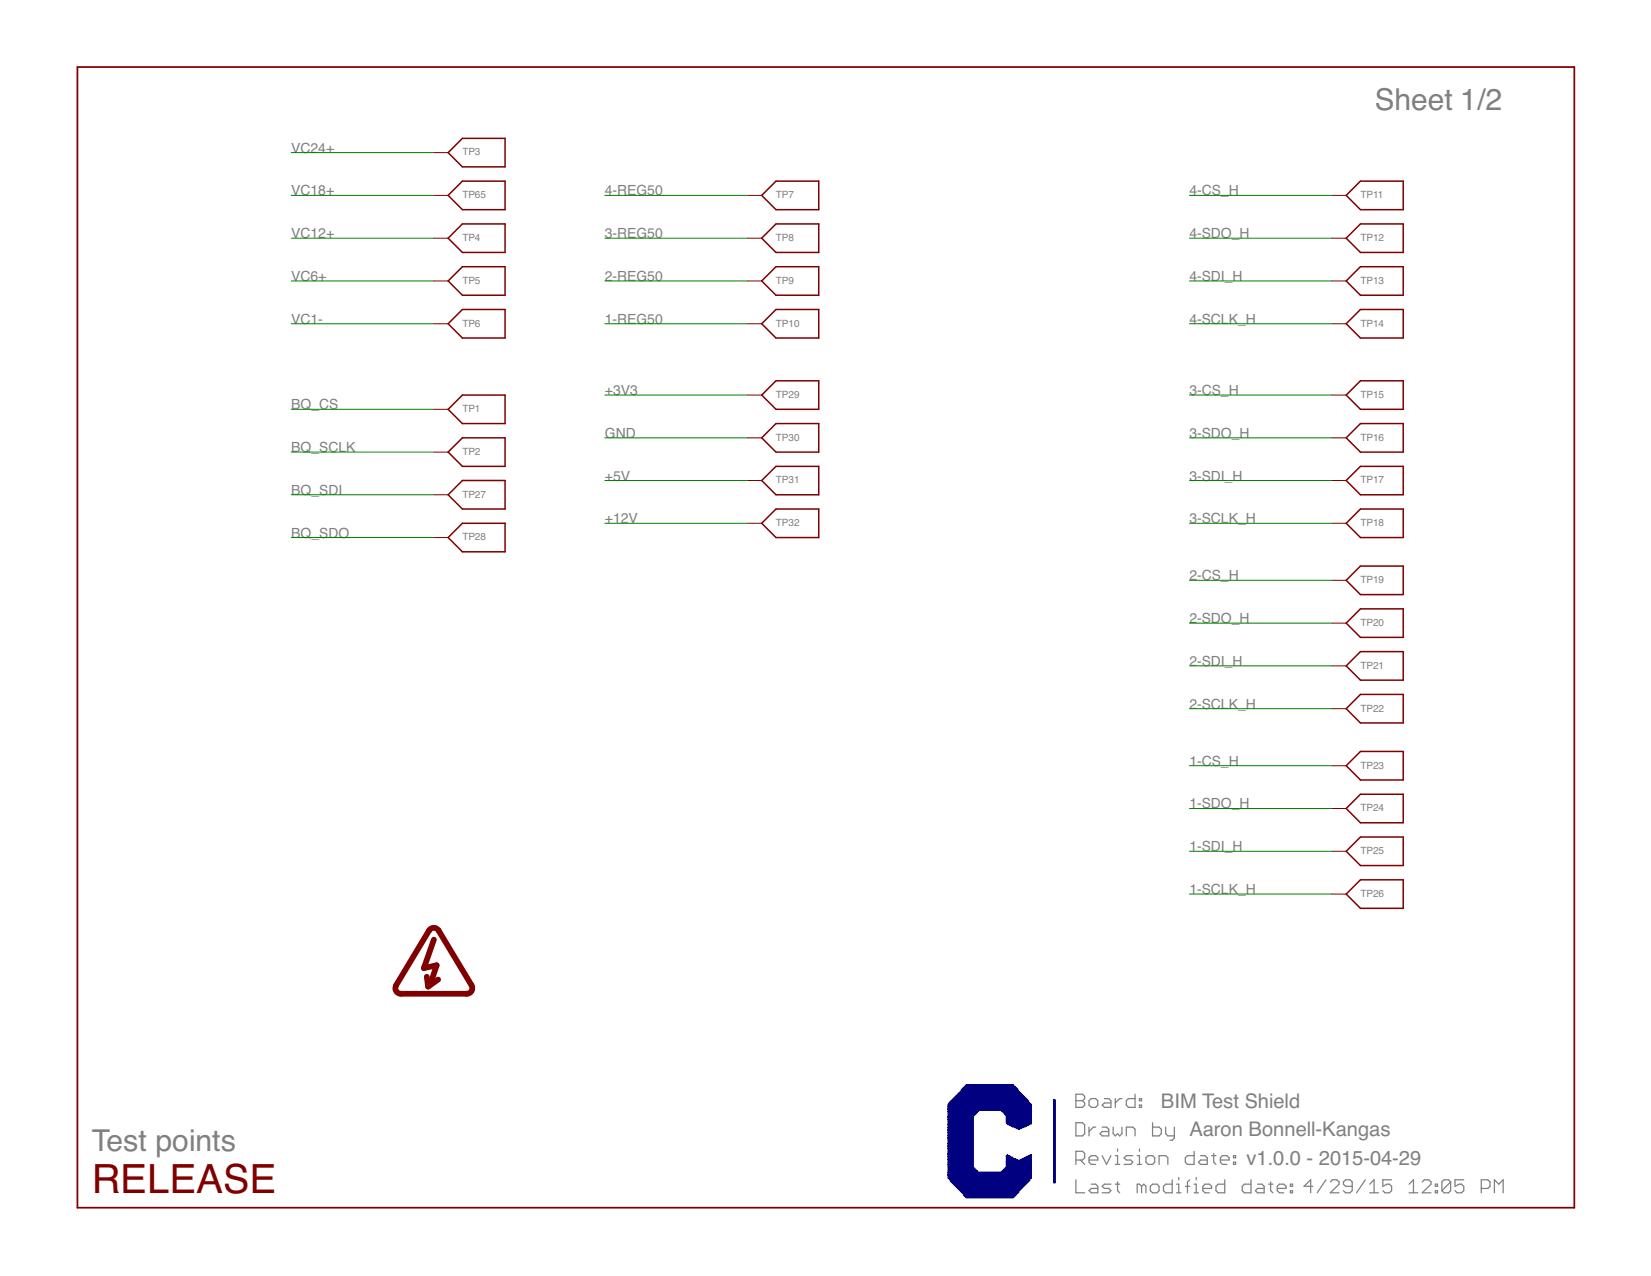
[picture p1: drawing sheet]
<svg xmlns="http://www.w3.org/2000/svg" width="279mm" height="216mm" viewBox="0 0 279 216" stroke-linecap="round" stroke-linejoin="round" font-family="sans-serif">
<g fill="#808080" stroke="#808080" stroke-width=".21">
<path d="M182.1 185.1v2.3z"/>
<path d="M182.1 185.1h1.1z"/>
<path d="M183.2 185.1l.4 .4z"/>
<path d="M183.6 185.5v.4z"/>
<path d="M183.6 185.9l-.4 .3z"/>
<path d="M183.2 186.2l.4 .4z"/>
<path d="M183.6 186.6v.4z"/>
<path d="M183.6 187l-.4 .4z"/>
<path d="M182.1 187.4h1.1z"/>
<path d="M182.1 186.2h1.1z"/>
<path d="M184.7 187.4h.7z"/>
<path d="M185.8 187l-.4 .4z"/>
<path d="M185.8 186.2v.8z"/>
<path d="M185.4 185.9l.4 .3z"/>
<path d="M184.7 185.9h.7z"/>
<path d="M184.3 186.2l.4-.3z"/>
<path d="M184.3 186.2v.8z"/>
<path d="M184.3 187l.4 .4z"/>
<path d="M186.9 185.9h.7z"/>
<path d="M187.6 185.9l.4 .3z"/>
<path d="M188 186.2v1.2z"/>
<path d="M186.9 187.4h1.1z"/>
<path d="M186.5 187l.4 .4z"/>
<path d="M186.5 187l.4-.4z"/>
<path d="M186.9 186.6h1.1z"/>
<path d="M188.7 185.9v1.5z"/>
<path d="M188.7 186.6l.8-.7z"/>
<path d="M189.5 185.9h.4z"/>
<path d="M192.1 185.1v2.3z"/>
<path d="M191 187.4h1.1z"/>
<path d="M190.6 187l.4 .4z"/>
<path d="M190.6 186.2v.8z"/>
<path d="M190.6 186.2l.4-.3z"/>
<path d="M191 185.9h1.1z"/>
<path d="M192.8 185.9h.4z"/>
<path d="M193.2 185.9v.3z"/>
<path d="M192.8 186.2h.4z"/>
<path d="M192.8 185.9v.3z"/>
<path d="M192.8 187h.4z"/>
<path d="M193.2 187v.4z"/>
<path d="M192.8 187.4h.4z"/>
<path d="M192.8 187v.4z"/>
<path d="M182.1 194.8v2.2z"/>
<path d="M182.1 194.8h1.1z"/>
<path d="M183.2 194.8l.4 .4z"/>
<path d="M183.6 195.2v.7z"/>
<path d="M183.6 195.9l-.4 .4z"/>
<path d="M182.1 196.3h1.1z"/>
<path d="M182.8 196.3l.8 .7z"/>
<path d="M184.7 197h.7z"/>
<path d="M184.3 196.6l.4 .4z"/>
<path d="M184.3 195.9v.7z"/>
<path d="M184.3 195.9l.4-.4z"/>
<path d="M184.7 195.5h.7z"/>
<path d="M185.4 195.5l.4 .4z"/>
<path d="M185.8 195.9v.4z"/>
<path d="M184.3 196.3h1.5z"/>
<path d="M186.5 195.5l.8 1.5z"/>
<path d="M188 195.5l-.7 1.5z"/>
<path d="M188.7 195.5h.4z"/>
<path d="M189.1 195.5v1.5z"/>
<path d="M188.7 197h.8z"/>
<path d="M189.1 194.4v.4z"/>
<path d="M190.2 197h1.1z"/>
<path d="M191.7 196.6l-.4 .4z"/>
<path d="M191.3 196.3l.4 .3z"/>
<path d="M190.6 196.3h.7z"/>
<path d="M190.2 195.9l.4 .4z"/>
<path d="M190.2 195.9l.4-.4z"/>
<path d="M190.6 195.5h1.1z"/>
<path d="M192.4 195.5h.4z"/>
<path d="M192.8 195.5v1.5z"/>
<path d="M192.4 197h.8z"/>
<path d="M192.8 194.4v.4z"/>
<path d="M194.3 197h.8z"/>
<path d="M195.4 196.6l-.3 .4z"/>
<path d="M195.4 195.9v.7z"/>
<path d="M195.1 195.5l.3 .4z"/>
<path d="M194.3 195.5h.8z"/>
<path d="M193.9 195.9l.4-.4z"/>
<path d="M193.9 195.9v.7z"/>
<path d="M193.9 196.6l.4 .4z"/>
<path d="M196.2 195.5v1.5z"/>
<path d="M196.2 195.5h1.1z"/>
<path d="M197.3 195.5l.3 .4z"/>
<path d="M197.6 195.9v1.1z"/>
<path d="M202.1 194.8v2.2z"/>
<path d="M201 197h1.1z"/>
<path d="M200.6 196.6l.4 .4z"/>
<path d="M200.6 195.9v.7z"/>
<path d="M200.6 195.9l.4-.4z"/>
<path d="M201 195.5h1.1z"/>
<path d="M203.2 195.5h.7z"/>
<path d="M203.9 195.5l.4 .4z"/>
<path d="M204.3 195.9v1.1z"/>
<path d="M203.2 197h1.1z"/>
<path d="M202.8 196.6l.4 .4z"/>
<path d="M202.8 196.6l.4-.3z"/>
<path d="M203.2 196.3h1.1z"/>
<path d="M205.4 195.2v1.4z"/>
<path d="M205.4 196.6l.4 .4z"/>
<path d="M205 195.5h.8z"/>
<path d="M206.9 197h.7z"/>
<path d="M206.5 196.6l.4 .4z"/>
<path d="M206.5 195.9v.7z"/>
<path d="M206.9 195.5l-.4 .4z"/>
<path d="M206.9 195.5h.7z"/>
<path d="M207.6 195.5l.4 .4z"/>
<path d="M208 195.9v.4z"/>
<path d="M206.5 196.3h1.5z"/>
<path d="M208.7 195.5h.4z"/>
<path d="M209.1 195.5v.4z"/>
<path d="M208.7 195.9h.4z"/>
<path d="M208.7 195.5v.4z"/>
<path d="M208.7 196.6h.4z"/>
<path d="M209.1 196.6v.4z"/>
<path d="M208.7 197h.4z"/>
<path d="M208.7 196.6v.4z"/>
<path d="M182.1 199.6v2.2z"/>
<path d="M182.1 201.8h1.5z"/>
<path d="M184.7 200.4h.7z"/>
<path d="M185.4 200.4l.4 .3z"/>
<path d="M185.8 200.7v1.1z"/>
<path d="M184.7 201.8h1.1z"/>
<path d="M184.3 201.5l.4 .3z"/>
<path d="M184.3 201.5l.4-.4z"/>
<path d="M184.7 201.1h1.1z"/>
<path d="M186.5 201.8h1.1z"/>
<path d="M187.6 201.8l.4-.3z"/>
<path d="M187.6 201.1l.4 .4z"/>
<path d="M186.9 201.1h.7z"/>
<path d="M186.5 200.7l.4 .4z"/>
<path d="M186.5 200.7l.4-.3z"/>
<path d="M186.9 200.4h1.1z"/>
<path d="M189.1 200v1.5z"/>
<path d="M189.1 201.5l.4 .3z"/>
<path d="M188.7 200.4h.8z"/>
<path d="M192.4 200.4v1.4z"/>
<path d="M192.4 200.4h.4z"/>
<path d="M192.8 200.4l.4 .3z"/>
<path d="M193.2 200.7v1.1z"/>
<path d="M193.2 200.7l.4-.3z"/>
<path d="M193.6 200.4l.3 .3z"/>
<path d="M193.9 200.7v1.1z"/>
<path d="M195.1 201.8h.7z"/>
<path d="M195.8 201.8l.4-.3z"/>
<path d="M196.2 200.7v.8z"/>
<path d="M195.8 200.4l.4 .3z"/>
<path d="M195.1 200.4h.7z"/>
<path d="M194.7 200.7l.4-.3z"/>
<path d="M194.7 200.7v.8z"/>
<path d="M194.7 201.5l.4 .3z"/>
<path d="M198.4 199.6v2.2z"/>
<path d="M197.3 201.8h1.1z"/>
<path d="M196.9 201.5l.4 .3z"/>
<path d="M196.9 200.7v.8z"/>
<path d="M196.9 200.7l.4-.3z"/>
<path d="M197.3 200.4h1.1z"/>
<path d="M199.1 200.4h.4z"/>
<path d="M199.5 200.4v1.4z"/>
<path d="M199.1 201.8h.8z"/>
<path d="M199.5 199.2v.4z"/>
<path d="M201 200v1.8z"/>
<path d="M201 200l.3-.4z"/>
<path d="M200.6 200.7h.7z"/>
<path d="M202.1 200.4h.3z"/>
<path d="M202.4 200.4v1.4z"/>
<path d="M202.1 201.8h.7z"/>
<path d="M202.4 199.2v.4z"/>
<path d="M203.9 201.8h.8z"/>
<path d="M203.6 201.5l.3 .3z"/>
<path d="M203.6 200.7v.8z"/>
<path d="M203.6 200.7l.3-.3z"/>
<path d="M203.9 200.4h.8z"/>
<path d="M204.7 200.4l.3 .3z"/>
<path d="M205 200.7v.4z"/>
<path d="M203.6 201.1h1.4z"/>
<path d="M207.3 199.6v2.2z"/>
<path d="M206.1 201.8h1.2z"/>
<path d="M205.8 201.5l.3 .3z"/>
<path d="M205.8 200.7v.8z"/>
<path d="M205.8 200.7l.3-.3z"/>
<path d="M206.1 200.4h1.2z"/>
<path d="M211.7 199.6v2.2z"/>
<path d="M210.6 201.8h1.1z"/>
<path d="M210.2 201.5l.4 .3z"/>
<path d="M210.2 200.7v.8z"/>
<path d="M210.2 200.7l.4-.3z"/>
<path d="M210.6 200.4h1.1z"/>
<path d="M212.8 200.4h.8z"/>
<path d="M213.6 200.4l.3 .3z"/>
<path d="M213.9 200.7v1.1z"/>
<path d="M212.8 201.8h1.1z"/>
<path d="M212.4 201.5l.4 .3z"/>
<path d="M212.8 201.1l-.4 .4z"/>
<path d="M212.8 201.1h1.1z"/>
<path d="M215 200v1.5z"/>
<path d="M215 201.5l.4 .3z"/>
<path d="M214.7 200.4h.7z"/>
<path d="M216.5 201.8h.8z"/>
<path d="M216.2 201.5l.3 .3z"/>
<path d="M216.2 200.7v.8z"/>
<path d="M216.2 200.7l.3-.3z"/>
<path d="M216.5 200.4h.8z"/>
<path d="M217.3 200.4l.3 .3z"/>
<path d="M217.6 200.7v.4z"/>
<path d="M216.2 201.1h1.4z"/>
<path d="M218.4 200.4h.3z"/>
<path d="M218.7 200.4v.3z"/>
<path d="M218.4 200.7h.3z"/>
<path d="M218.4 200.4v.3z"/>
<path d="M218.4 201.5h.3z"/>
<path d="M218.7 201.5v.3z"/>
<path d="M218.4 201.8h.3z"/>
<path d="M218.4 201.5v.3z"/>
<path d="M221.8 199.6v2.2z"/>
<path d="M220.7 200.7l1.1-1.1z"/>
<path d="M220.7 200.7h1.5z"/>
<path d="M224.4 199.6l-1.5 2.2z"/>
<path d="M225.1 201.8h1.5z"/>
<path d="M225.1 201.8l1.5-1.4z"/>
<path d="M226.6 200v.4z"/>
<path d="M226.2 199.6l.4 .4z"/>
<path d="M225.5 199.6h.7z"/>
<path d="M225.5 199.6l-.4 .4z"/>
<path d="M227.4 201.5l.3 .3z"/>
<path d="M227.7 201.8h.8z"/>
<path d="M228.5 201.8l.3-.3z"/>
<path d="M228.8 200v1.5z"/>
<path d="M228.5 199.6l.3 .4z"/>
<path d="M227.7 199.6h.8z"/>
<path d="M227.7 199.6l-.3 .4z"/>
<path d="M227.4 200v.4z"/>
<path d="M227.4 200.4l.3 .3z"/>
<path d="M227.7 200.7h1.1z"/>
<path d="M231.1 199.6l-1.5 2.2z"/>
<path d="M231.8 200.4l.7-.8z"/>
<path d="M232.5 199.6v2.2z"/>
<path d="M231.8 201.8h1.5z"/>
<path d="M234 199.6h1.5z"/>
<path d="M234 199.6v1.1z"/>
<path d="M234 200.7l.8-.3z"/>
<path d="M234.8 200.4h.3z"/>
<path d="M235.1 200.4l.4 .3z"/>
<path d="M235.5 200.7v.8z"/>
<path d="M235.1 201.8l.4-.3z"/>
<path d="M234.4 201.8h.7z"/>
<path d="M234 201.5l.4 .3z"/>
<path d="M238.5 200.4l.7-.8z"/>
<path d="M239.2 199.6v2.2z"/>
<path d="M238.5 201.8h1.4z"/>
<path d="M240.7 201.8h1.5z"/>
<path d="M240.7 201.8l1.5-1.4z"/>
<path d="M242.2 200v.4z"/>
<path d="M241.8 199.6l.4 .4z"/>
<path d="M241 199.6h.8z"/>
<path d="M241 199.6l-.3 .4z"/>
<path d="M242.9 200.4h.4z"/>
<path d="M243.3 200.4v.3z"/>
<path d="M242.9 200.7h.4z"/>
<path d="M242.9 200.4v.3z"/>
<path d="M242.9 201.5h.4z"/>
<path d="M243.3 201.5v.3z"/>
<path d="M242.9 201.8h.4z"/>
<path d="M242.9 201.5v.3z"/>
<path d="M244 200v1.5z"/>
<path d="M244 200l.4-.4z"/>
<path d="M244.4 199.6h.7z"/>
<path d="M245.1 199.6l.4 .4z"/>
<path d="M245.5 200v1.5z"/>
<path d="M245.5 201.5l-.4 .3z"/>
<path d="M244.4 201.8h.7z"/>
<path d="M244 201.5l.4 .3z"/>
<path d="M245.5 200l-1.5 1.5z"/>
<path d="M246.2 199.6h1.5z"/>
<path d="M246.2 199.6v1.1z"/>
<path d="M246.2 200.7l.8-.3z"/>
<path d="M247 200.4h.3z"/>
<path d="M247.3 200.4l.4 .3z"/>
<path d="M247.7 200.7v.8z"/>
<path d="M247.3 201.8l.4-.3z"/>
<path d="M246.6 201.8h.7z"/>
<path d="M246.2 201.5l.4 .3z"/>
<path d="M250.7 199.6v2.2z"/>
<path d="M250.7 199.6h1.1z"/>
<path d="M251.8 199.6l.4 .4z"/>
<path d="M252.2 200v.7z"/>
<path d="M251.8 201.1l.4-.4z"/>
<path d="M250.7 201.1h1.1z"/>
<path d="M252.9 199.6v2.2z"/>
<path d="M252.9 199.6l.7 .8z"/>
<path d="M253.6 200.4l.8-.8z"/>
<path d="M254.4 199.6v2.2z"/>
<path d="M182.1 190v2.2z"/>
<path d="M182.1 192.2h1.1z"/>
<path d="M183.6 191.8l-.4 .4z"/>
<path d="M183.6 190.3v1.5z"/>
<path d="M183.2 190l.4 .3z"/>
<path d="M182.1 190h1.1z"/>
<path d="M184.3 190.7v1.5z"/>
<path d="M185 190.7l-.7 .8z"/>
<path d="M185 190.7h.4z"/>
<path d="M186.5 190.7h.8z"/>
<path d="M187.3 190.7l.3 .4z"/>
<path d="M187.6 191.1v1.1z"/>
<path d="M186.5 192.2h1.1z"/>
<path d="M186.2 191.8l.3 .4z"/>
<path d="M186.2 191.8l.3-.3z"/>
<path d="M186.5 191.5h1.1z"/>
<path d="M188.4 190.7v1.1z"/>
<path d="M188.4 191.8l.3 .4z"/>
<path d="M188.7 192.2l.4-.4z"/>
<path d="M189.1 191.8l.4 .4z"/>
<path d="M189.5 192.2l.4-.4z"/>
<path d="M189.9 190.7v1.1z"/>
<path d="M190.6 190.7v1.5z"/>
<path d="M190.6 190.7h1.1z"/>
<path d="M191.7 190.7l.4 .4z"/>
<path d="M192.1 191.1v1.1z"/>
<path d="M195.1 190v2.2z"/>
<path d="M195.1 192.2h1.1z"/>
<path d="M196.2 192.2l.3-.4z"/>
<path d="M196.5 191.1v.7z"/>
<path d="M196.2 190.7l.3 .4z"/>
<path d="M195.1 190.7h1.1z"/>
<path d="M197.3 190.7v1.1z"/>
<path d="M197.3 191.8l.3 .4z"/>
<path d="M197.6 192.2h1.1z"/>
<path d="M198.7 190.7v1.9z"/>
<path d="M198.7 192.6l-.3 .3z"/>
<path d="M198 192.9h.4z"/>
</g>
<g fill="#800000" stroke="#800000" stroke-width=".3">
<path d="M13.1 11.3v193z"/>
<path d="M13.1 204.3h253.3z"/>
<path d="M266.4 11.3v193z"/>
<path d="M13.1 11.3h253.3z"/>
</g>
<g fill="#800000" stroke="#800000" stroke-width=".17">
<path d="M73.4 25.8h2.4z"/>
<path d="M73.4 40.3h2.4z"/>
<path d="M73.4 47.5h2.4z"/>
<path d="M73.4 54.8h2.4z"/>
<path d="M126.5 33.1h2.4z"/>
<path d="M126.5 40.3h2.4z"/>
<path d="M126.5 47.5h2.4z"/>
<path d="M126.5 54.8h2.4z"/>
<path d="M225.4 33.1h2.4z"/>
<path d="M225.4 40.3h2.4z"/>
<path d="M225.4 47.5h2.4z"/>
<path d="M225.4 54.8h2.4z"/>
<path d="M225.4 66.8h2.4z"/>
<path d="M225.4 74.1h2.4z"/>
<path d="M225.4 81.3h2.4z"/>
<path d="M225.4 88.5h2.4z"/>
<path d="M225.4 98.2h2.4z"/>
<path d="M225.4 105.4h2.4z"/>
<path d="M225.4 112.7h2.4z"/>
<path d="M225.4 119.9h2.4z"/>
<path d="M225.4 129.6h2.4z"/>
<path d="M225.4 136.8h2.4z"/>
<path d="M225.4 144h2.4z"/>
<path d="M225.4 151.3h2.4z"/>
<path d="M73.4 69.3h2.4z"/>
<path d="M73.4 76.5h2.4z"/>
<path d="M73.4 83.7h2.4z"/>
<path d="M73.4 91h2.4z"/>
<path d="M126.5 66.8h2.4z"/>
<path d="M126.5 74.1h2.4z"/>
<path d="M126.5 81.3h2.4z"/>
<path d="M126.5 88.5h2.4z"/>
<path d="M73.4 33.1h2.4z"/>
</g>
<g fill="#800000" stroke="#800000" stroke-width=".25">
<path d="M75.8 25.8l2.5 2.4z"/>
<path d="M78.3 28.2h7.2z"/>
<path d="M85.5 23.4v4.8z"/>
<path d="M78.3 23.4h7.2z"/>
<path d="M75.8 25.8l2.5-2.4z"/>
<path d="M75.8 40.3l2.5 2.4z"/>
<path d="M78.3 42.7h7.2z"/>
<path d="M85.5 37.9v4.8z"/>
<path d="M78.3 37.9h7.2z"/>
<path d="M75.8 40.3l2.5-2.4z"/>
<path d="M75.8 47.5l2.5 2.5z"/>
<path d="M78.3 50h7.2z"/>
<path d="M85.5 45.1v4.9z"/>
<path d="M78.3 45.1h7.2z"/>
<path d="M78.3 45.1l-2.5 2.4z"/>
<path d="M75.8 54.8l2.5 2.4z"/>
<path d="M78.3 57.2h7.2z"/>
<path d="M85.5 52.4v4.8z"/>
<path d="M78.3 52.4h7.2z"/>
<path d="M75.8 54.8l2.5-2.4z"/>
<path d="M128.9 33.1l2.4 2.4z"/>
<path d="M131.3 35.5h7.3z"/>
<path d="M138.6 30.6v4.9z"/>
<path d="M131.3 30.6h7.3z"/>
<path d="M131.3 30.6l-2.4 2.5z"/>
<path d="M128.9 40.3l2.4 2.4z"/>
<path d="M131.3 42.7h7.3z"/>
<path d="M138.6 37.9v4.8z"/>
<path d="M131.3 37.9h7.3z"/>
<path d="M131.3 37.9l-2.4 2.4z"/>
<path d="M128.9 47.5l2.4 2.5z"/>
<path d="M131.3 50h7.3z"/>
<path d="M138.6 45.1v4.9z"/>
<path d="M131.3 45.1h7.3z"/>
<path d="M131.3 45.1l-2.4 2.4z"/>
<path d="M128.9 54.8l2.4 2.4z"/>
<path d="M131.3 57.2h7.3z"/>
<path d="M138.6 52.4v4.8z"/>
<path d="M131.3 52.4h7.3z"/>
<path d="M131.3 52.4l-2.4 2.4z"/>
<path d="M227.8 33.1l2.4 2.4z"/>
<path d="M230.2 35.5h7.3z"/>
<path d="M237.5 30.6v4.9z"/>
<path d="M230.2 30.6h7.3z"/>
<path d="M230.2 30.6l-2.4 2.5z"/>
<path d="M227.8 40.3l2.4 2.4z"/>
<path d="M230.2 42.7h7.3z"/>
<path d="M237.5 37.9v4.8z"/>
<path d="M230.2 37.9h7.3z"/>
<path d="M230.2 37.9l-2.4 2.4z"/>
<path d="M227.8 47.5l2.4 2.5z"/>
<path d="M230.2 50h7.3z"/>
<path d="M237.5 45.1v4.9z"/>
<path d="M230.2 45.1h7.3z"/>
<path d="M230.2 45.1l-2.4 2.4z"/>
<path d="M227.8 54.8l2.4 2.4z"/>
<path d="M230.2 57.2h7.3z"/>
<path d="M237.5 52.4v4.8z"/>
<path d="M230.2 52.4h7.3z"/>
<path d="M230.2 52.4l-2.4 2.4z"/>
<path d="M227.8 66.8l2.4 2.5z"/>
<path d="M230.2 69.3h7.3z"/>
<path d="M237.5 64.4v4.9z"/>
<path d="M230.2 64.4h7.3z"/>
<path d="M230.2 64.4l-2.4 2.4z"/>
<path d="M227.8 74.1l2.4 2.4z"/>
<path d="M230.2 76.5h7.3z"/>
<path d="M237.5 71.7v4.8z"/>
<path d="M230.2 71.7h7.3z"/>
<path d="M230.2 71.7l-2.4 2.4z"/>
<path d="M227.8 81.3l2.4 2.4z"/>
<path d="M230.2 83.7h7.3z"/>
<path d="M237.5 78.9v4.8z"/>
<path d="M230.2 78.9h7.3z"/>
<path d="M227.8 81.3l2.4-2.4z"/>
<path d="M227.8 88.5l2.4 2.5z"/>
<path d="M230.2 91h7.3z"/>
<path d="M237.5 86.1v4.9z"/>
<path d="M230.2 86.1h7.3z"/>
<path d="M230.2 86.1l-2.4 2.4z"/>
<path d="M227.8 98.2l2.4 2.4z"/>
<path d="M230.2 100.6h7.3z"/>
<path d="M237.5 95.8v4.8z"/>
<path d="M230.2 95.8h7.3z"/>
<path d="M230.2 95.8l-2.4 2.4z"/>
<path d="M227.8 105.4l2.4 2.4z"/>
<path d="M230.2 107.8h7.3z"/>
<path d="M237.5 103v4.8z"/>
<path d="M230.2 103h7.3z"/>
<path d="M230.2 103l-2.4 2.4z"/>
<path d="M227.8 112.7l2.4 2.4z"/>
<path d="M230.2 115.1h7.3z"/>
<path d="M237.5 110.3v4.8z"/>
<path d="M230.2 110.3h7.3z"/>
<path d="M230.2 110.3l-2.4 2.4z"/>
<path d="M227.8 119.9l2.4 2.4z"/>
<path d="M230.2 122.3h7.3z"/>
<path d="M237.5 117.5v4.8z"/>
<path d="M230.2 117.5h7.3z"/>
<path d="M230.2 117.5l-2.4 2.4z"/>
<path d="M227.8 129.6l2.4 2.4z"/>
<path d="M230.2 132h7.3z"/>
<path d="M237.5 127.1v4.9z"/>
<path d="M230.2 127.1h7.3z"/>
<path d="M230.2 127.1l-2.4 2.5z"/>
<path d="M227.8 136.8l2.4 2.4z"/>
<path d="M230.2 139.2h7.3z"/>
<path d="M237.5 134.4v4.8z"/>
<path d="M230.2 134.4h7.3z"/>
<path d="M230.2 134.4l-2.4 2.4z"/>
<path d="M227.8 144l2.4 2.5z"/>
<path d="M230.2 146.5h7.3z"/>
<path d="M237.5 141.6v4.9z"/>
<path d="M230.2 141.6h7.3z"/>
<path d="M230.2 141.6l-2.4 2.4z"/>
<path d="M227.8 151.3l2.4 2.4z"/>
<path d="M230.2 153.7h7.3z"/>
<path d="M237.5 148.9v4.8z"/>
<path d="M230.2 148.9h7.3z"/>
<path d="M230.2 148.9l-2.4 2.4z"/>
<path d="M75.8 69.3l2.5 2.4z"/>
<path d="M78.3 71.7h7.2z"/>
<path d="M85.5 66.8v4.9z"/>
<path d="M78.3 66.8h7.2z"/>
<path d="M78.3 66.8l-2.5 2.5z"/>
<path d="M75.8 76.5l2.5 2.4z"/>
<path d="M78.3 78.9h7.2z"/>
<path d="M85.5 74.1v4.8z"/>
<path d="M78.3 74.1h7.2z"/>
<path d="M75.8 76.5l2.5-2.4z"/>
<path d="M75.8 83.7l2.5 2.4z"/>
<path d="M78.3 86.1h7.2z"/>
<path d="M85.5 81.3v4.8z"/>
<path d="M78.3 81.3h7.2z"/>
<path d="M75.8 83.7l2.5-2.4z"/>
<path d="M75.8 91l2.5 2.4z"/>
<path d="M78.3 93.4h7.2z"/>
<path d="M85.5 88.5v4.9z"/>
<path d="M78.3 88.5h7.2z"/>
<path d="M78.3 88.5l-2.5 2.5z"/>
<path d="M128.9 66.8l2.4 2.5z"/>
<path d="M131.3 69.3h7.3z"/>
<path d="M138.6 64.4v4.9z"/>
<path d="M131.3 64.4h7.3z"/>
<path d="M131.3 64.4l-2.4 2.4z"/>
<path d="M128.9 74.1l2.4 2.4z"/>
<path d="M131.3 76.5h7.3z"/>
<path d="M138.6 71.7v4.8z"/>
<path d="M131.3 71.7h7.3z"/>
<path d="M131.3 71.7l-2.4 2.4z"/>
<path d="M128.9 81.3l2.4 2.4z"/>
<path d="M131.3 83.7h7.3z"/>
<path d="M138.6 78.9v4.8z"/>
<path d="M131.3 78.9h7.3z"/>
<path d="M128.9 81.3l2.4-2.4z"/>
<path d="M128.9 88.5l2.4 2.5z"/>
<path d="M131.3 91h7.3z"/>
<path d="M138.6 86.1v4.9z"/>
<path d="M131.3 86.1h7.3z"/>
<path d="M131.3 86.1l-2.4 2.4z"/>
<path d="M75.8 33.1l2.5 2.4z"/>
<path d="M78.3 35.5h7.2z"/>
<path d="M85.5 30.6v4.9z"/>
<path d="M78.3 30.6h7.2z"/>
<path d="M78.3 30.6l-2.5 2.5z"/>
</g>
<path d="M72.6 157.5a.95 .95 0 0 1 1.6 0M67 166.7a.95 .95 0 0 0 .9 1.4M79.8 166.7a.95 .95 0 0 1-.8 1.4" fill="none" stroke="#800000" stroke-width=".97"/>
<g fill="#800000" stroke="#800000" stroke-width=".97">
<path d="M72.6 157.5l-5.6 9.2z"/>
<path d="M67.9 168.1h11.1z"/>
<path d="M74.2 157.5l5.6 9.2z"/>
<path d="M73.4 159l-1.7 4.8z"/>
<path d="M71.7 163.8l2.2-.5z"/>
<path d="M73.9 163.3l-1 2.9z"/>
<path d="M72.5 166.9l1.6-1.2z"/>
<path d="M72.2 165.3l.3 1.6z"/>
</g>
<g fill="#008000" stroke="#008000" stroke-width=".17">
<path d="M49.3 25.8h24.1z"/>
<path d="M49.3 40.3h24.1z"/>
<path d="M49.3 47.5h24.1z"/>
<path d="M49.3 54.8h24.1z"/>
<path d="M102.4 54.8h24.1z"/>
<path d="M102.4 47.5h24.1z"/>
<path d="M102.4 40.3h24.1z"/>
<path d="M102.4 33.1h24.1z"/>
<path d="M201.3 33.1h24.1z"/>
<path d="M201.3 40.3h24.1z"/>
<path d="M201.3 47.5h24.1z"/>
<path d="M201.3 54.8h24.1z"/>
<path d="M201.3 66.8h24.1z"/>
<path d="M201.3 74.1h24.1z"/>
<path d="M201.3 81.3h24.1z"/>
<path d="M201.3 88.5h24.1z"/>
<path d="M201.3 98.2h24.1z"/>
<path d="M201.3 105.4h24.1z"/>
<path d="M201.3 112.7h24.1z"/>
<path d="M201.3 119.9h24.1z"/>
<path d="M201.3 129.6h24.1z"/>
<path d="M201.3 136.8h24.1z"/>
<path d="M201.3 144h24.1z"/>
<path d="M201.3 151.3h24.1z"/>
<path d="M49.3 69.3h24.1z"/>
<path d="M49.3 76.5h24.1z"/>
<path d="M49.3 83.7h24.1z"/>
<path d="M49.3 91h24.1z"/>
<path d="M102.4 66.8h24.1z"/>
<path d="M102.4 74.1h24.1z"/>
<path d="M102.4 81.3h24.1z"/>
<path d="M102.4 88.5h24.1z"/>
<path d="M49.3 33.1h24.1z"/>
</g>
<g fill="#000080" stroke="#000080" stroke-width=".17">
<path d="M163.5 202.6h8v.1h-8z"/>
<path d="M163.4 202.4h8.2v.2h-8.2z"/>
<path d="M163.2 202.3h8.6v.1h-8.6z"/>
<path d="M163.1 202.2h8.8v.1h-8.8z"/>
<path d="M163.1 202h8.9v.2h-8.9z"/>
<path d="M163 201.9h9.1v.1h-9.1z"/>
<path d="M162.8 201.8h9.5v.1h-9.5z"/>
<path d="M162.7 201.6h9.7v.2h-9.7z"/>
<path d="M162.6 201.5h9.8v.1h-9.8z"/>
<path d="M162.4 201.4h10.2v.1h-10.2z"/>
<path d="M162.3 201.2h10.4v.2h-10.4z"/>
<path d="M162.2 201.1h10.6v.1h-10.6z"/>
<path d="M162 201h11v.1h-11z"/>
<path d="M161.9 200.9h11.2v.1h-11.2z"/>
<path d="M161.8 200.7h11.4v.1h-11.4z"/>
<path d="M161.6 200.6h11.8v.1h-11.8z"/>
<path d="M161.5 200.4h12v.2h-12z"/>
<path d="M161.4 200.3h12.2v.1h-12.2z"/>
<path d="M161.2 200.2h12.6v.1h-12.6z"/>
<path d="M161.1 200h12.8v.2h-12.8z"/>
<path d="M178.3 200h.3v.2h-.3z"/>
<path d="M161 199.9h13v.1h-13z"/>
<path d="M178.3 199.9h.3v.1h-.3z"/>
<path d="M160.8 199.8h13.4v.1h-13.4z"/>
<path d="M178.3 199.8h.3v.1h-.3z"/>
<path d="M160.8 199.6h13.5v.2h-13.5z"/>
<path d="M178.3 199.6h.3v.2h-.3z"/>
<path d="M160.7 199.5h13.6v.1h-13.6z"/>
<path d="M178.3 199.5h.3v.1h-.3z"/>
<path d="M160.6 199.4h13.8v.1h-13.8z"/>
<path d="M178.3 199.4h.3v.1h-.3z"/>
<path d="M160.4 199.2h14.2v.2h-14.2z"/>
<path d="M178.3 199.2h.3v.2h-.3z"/>
<path d="M160.4 199.1h14.2v.1h-14.2z"/>
<path d="M178.3 199.1h.3v.1h-.3z"/>
<path d="M160.4 199h14.2v.1h-14.2z"/>
<path d="M178.3 199h.3v.1h-.3z"/>
<path d="M160.4 198.8h14.2v.2h-14.2z"/>
<path d="M178.3 198.8h.3v.2h-.3z"/>
<path d="M160.4 198.7h14.2v.1h-14.2z"/>
<path d="M178.3 198.7h.3v.1h-.3z"/>
<path d="M160.4 198.6h14.2v.1h-14.2z"/>
<path d="M178.3 198.6h.3v.1h-.3z"/>
<path d="M160.4 198.4h14.2v.2h-14.2z"/>
<path d="M178.3 198.4h.3v.2h-.3z"/>
<path d="M160.4 198.3h14.2v.1h-14.2z"/>
<path d="M178.3 198.3h.3v.1h-.3z"/>
<path d="M160.4 198.2h5.1v.1h-5.1z"/>
<path d="M169.5 198.2h5.1v.1h-5.1z"/>
<path d="M178.3 198.2h.3v.1h-.3z"/>
<path d="M160.4 198h5v.2h-5z"/>
<path d="M169.6 198h5v.2h-5z"/>
<path d="M178.3 198h.3v.2h-.3z"/>
<path d="M160.4 197.9h4.8v.1h-4.8z"/>
<path d="M169.8 197.9h4.8v.1h-4.8z"/>
<path d="M178.3 197.9h.3v.1h-.3z"/>
<path d="M160.4 197.8h4.7v.1h-4.7z"/>
<path d="M169.9 197.8h4.7v.1h-4.7z"/>
<path d="M178.3 197.8h.3v.1h-.3z"/>
<path d="M160.4 197.6h4.6v.2h-4.6z"/>
<path d="M170 197.6h4.6v.2h-4.6z"/>
<path d="M178.3 197.6h.3v.2h-.3z"/>
<path d="M160.4 197.5h4.4v.1h-4.4z"/>
<path d="M170.2 197.5h4.4v.1h-4.4z"/>
<path d="M178.3 197.5h.3v.1h-.3z"/>
<path d="M160.4 197.4h4.3v.1h-4.3z"/>
<path d="M170.3 197.4h4.3v.1h-4.3z"/>
<path d="M178.3 197.4h.3v.1h-.3z"/>
<path d="M160.4 197.3h4.3v.1h-4.3z"/>
<path d="M170.3 197.3h4.3v.1h-4.3z"/>
<path d="M178.3 197.3h.3v.1h-.3z"/>
<path d="M160.4 197.1h4.3v.1h-4.3z"/>
<path d="M170.3 197.1h4.3v.1h-4.3z"/>
<path d="M178.3 197.1h.3v.1h-.3z"/>
<path d="M160.4 197h4.3v.1h-4.3z"/>
<path d="M170.3 197h4.3v.1h-4.3z"/>
<path d="M178.3 197h.3v.1h-.3z"/>
<path d="M160.4 196.8h4.3v.2h-4.3z"/>
<path d="M170.3 196.8h4.3v.2h-4.3z"/>
<path d="M178.3 196.8h.3v.2h-.3z"/>
<path d="M160.4 196.7h4.3v.1h-4.3z"/>
<path d="M170.3 196.7h4.3v.1h-4.3z"/>
<path d="M178.3 196.7h.3v.1h-.3z"/>
<path d="M160.4 196.6h4.3v.1h-4.3z"/>
<path d="M170.3 196.6h4.3v.1h-4.3z"/>
<path d="M178.3 196.6h.3v.1h-.3z"/>
<path d="M160.4 196.4h4.3v.2h-4.3z"/>
<path d="M170.3 196.4h4.3v.2h-4.3z"/>
<path d="M178.3 196.4h.3v.2h-.3z"/>
<path d="M160.4 196.3h4.3v.1h-4.3z"/>
<path d="M170.3 196.3h4.3v.1h-4.3z"/>
<path d="M178.3 196.3h.3v.1h-.3z"/>
<path d="M160.4 196.2h4.3v.1h-4.3z"/>
<path d="M170.3 196.2h1.9v.1h-1.9z"/>
<path d="M172.7 196.2h1.9v.1h-1.9z"/>
<path d="M178.3 196.2h.3v.1h-.3z"/>
<path d="M160.4 196h4.3v.2h-4.3z"/>
<path d="M170.3 196h1.6v.2h-1.6z"/>
<path d="M173 196h1.6v.2h-1.6z"/>
<path d="M178.3 196h.3v.2h-.3z"/>
<path d="M160.4 195.9h4.3v.1h-4.3z"/>
<path d="M170.3 195.9h1.2v.1h-1.2z"/>
<path d="M173.2 195.9h1.4v.1h-1.4z"/>
<path d="M178.3 195.9h.3v.1h-.3z"/>
<path d="M160.4 195.8h4.3v.1h-4.3z"/>
<path d="M170.3 195.8h1.1v.1h-1.1z"/>
<path d="M173.5 195.8h1.1v.1h-1.1z"/>
<path d="M178.3 195.8h.3v.1h-.3z"/>
<path d="M160.4 195.6h4.3v.2h-4.3z"/>
<path d="M170.3 195.6h.8v.2h-.8z"/>
<path d="M173.8 195.6h.8v.2h-.8z"/>
<path d="M178.3 195.6h.3v.2h-.3z"/>
<path d="M160.4 195.5h4.3v.1h-4.3z"/>
<path d="M170.3 195.5h.5v.1h-.5z"/>
<path d="M174 195.5h.6v.1h-.6z"/>
<path d="M178.3 195.5h.3v.1h-.3z"/>
<path d="M160.4 195.4h4.3v.1h-4.3z"/>
<path d="M170.4 195.4h.2v.1h-.2z"/>
<path d="M174.3 195.4h.3v.1h-.3z"/>
<path d="M178.3 195.4h.3v.1h-.3z"/>
<path d="M160.4 195.2h4.3v.2h-4.3z"/>
<path d="M178.3 195.2h.3v.2h-.3z"/>
<path d="M160.4 195.1h4.3v.1h-4.3z"/>
<path d="M178.3 195.1h.3v.1h-.3z"/>
<path d="M160.4 195h4.3v.1h-4.3z"/>
<path d="M178.3 195h.3v.1h-.3z"/>
<path d="M160.4 194.8h4.3v.2h-4.3z"/>
<path d="M178.3 194.8h.3v.2h-.3z"/>
<path d="M160.4 194.7h4.3v.1h-4.3z"/>
<path d="M178.3 194.7h.3v.1h-.3z"/>
<path d="M160.4 194.6h4.3v.1h-4.3z"/>
<path d="M178.3 194.6h.3v.1h-.3z"/>
<path d="M160.4 194.4h4.3v.2h-4.3z"/>
<path d="M178.3 194.4h.3v.2h-.3z"/>
<path d="M160.4 194.3h4.3v.1h-4.3z"/>
<path d="M178.3 194.3h.3v.1h-.3z"/>
<path d="M160.4 194.2h4.3v.1h-4.3z"/>
<path d="M178.3 194.2h.3v.1h-.3z"/>
<path d="M160.4 194h4.3v.2h-4.3z"/>
<path d="M178.3 194h.3v.2h-.3z"/>
<path d="M160.4 193.9h4.3v.1h-4.3z"/>
<path d="M178.3 193.9h.3v.1h-.3z"/>
<path d="M160.4 193.8h4.3v.1h-4.3z"/>
<path d="M178.3 193.8h.3v.1h-.3z"/>
<path d="M160.4 193.7h4.3v.1h-4.3z"/>
<path d="M178.3 193.7h.3v.1h-.3z"/>
<path d="M160.4 193.5h4.3v.1h-4.3z"/>
<path d="M178.3 193.5h.3v.1h-.3z"/>
<path d="M160.4 193.4h4.3v.1h-4.3z"/>
<path d="M178.3 193.4h.3v.1h-.3z"/>
<path d="M160.4 193.3h4.3v.1h-4.3z"/>
<path d="M178.3 193.3h.3v.1h-.3z"/>
<path d="M160.4 193.1h4.3v.1h-4.3z"/>
<path d="M178.3 193.1h.3v.1h-.3z"/>
<path d="M160.4 193h4.3v.1h-4.3z"/>
<path d="M178.3 193h.3v.1h-.3z"/>
<path d="M160.4 192.8h4.3v.2h-4.3z"/>
<path d="M178.3 192.8h.3v.2h-.3z"/>
<path d="M160.4 192.7h4.3v.1h-4.3z"/>
<path d="M178.3 192.7h.3v.1h-.3z"/>
<path d="M160.4 192.6h4.3v.1h-4.3z"/>
<path d="M178.3 192.6h.3v.1h-.3z"/>
<path d="M160.4 192.4h4.3v.2h-4.3z"/>
<path d="M178.3 192.4h.3v.2h-.3z"/>
<path d="M160.4 192.3h4.3v.1h-4.3z"/>
<path d="M178.3 192.3h.3v.1h-.3z"/>
<path d="M160.4 192.2h4.3v.1h-4.3z"/>
<path d="M178.3 192.2h.3v.1h-.3z"/>
<path d="M160.4 192h4.3v.2h-4.3z"/>
<path d="M178.3 192h.3v.2h-.3z"/>
<path d="M160.4 191.9h4.3v.1h-4.3z"/>
<path d="M178.3 191.9h.3v.1h-.3z"/>
<path d="M160.4 191.8h4.3v.1h-4.3z"/>
<path d="M178.3 191.8h.3v.1h-.3z"/>
<path d="M160.4 191.6h4.3v.2h-4.3z"/>
<path d="M178.3 191.6h.3v.2h-.3z"/>
<path d="M160.4 191.5h4.3v.1h-4.3z"/>
<path d="M178.3 191.5h.3v.1h-.3z"/>
<path d="M160.4 191.4h4.3v.1h-4.3z"/>
<path d="M178.3 191.4h.3v.1h-.3z"/>
<path d="M160.4 191.2h4.3v.2h-4.3z"/>
<path d="M178.3 191.2h.3v.2h-.3z"/>
<path d="M160.4 191.1h4.3v.1h-4.3z"/>
<path d="M178.3 191.1h.3v.1h-.3z"/>
<path d="M160.4 191h4.3v.1h-4.3z"/>
<path d="M172.3 191h.3v.1h-.3z"/>
<path d="M178.3 191h.3v.1h-.3z"/>
<path d="M160.4 190.8h4.3v.2h-4.3z"/>
<path d="M172 190.8h.8v.2h-.8z"/>
<path d="M178.3 190.8h.3v.2h-.3z"/>
<path d="M160.4 190.7h4.3v.1h-4.3z"/>
<path d="M171.8 190.7h1.3v.1h-1.3z"/>
<path d="M178.3 190.7h.3v.1h-.3z"/>
<path d="M160.4 190.6h4.3v.1h-4.3z"/>
<path d="M171.4 190.6h2.1v.1h-2.1z"/>
<path d="M178.3 190.6h.3v.1h-.3z"/>
<path d="M160.4 190.4h4.3v.2h-4.3z"/>
<path d="M171.1 190.4h2.7v.2h-2.7z"/>
<path d="M178.3 190.4h.3v.2h-.3z"/>
<path d="M160.4 190.3h4.3v.1h-4.3z"/>
<path d="M170.8 190.3h3.2v.1h-3.2z"/>
<path d="M178.3 190.3h.3v.1h-.3z"/>
<path d="M160.4 190.2h4.3v.1h-4.3z"/>
<path d="M170.6 190.2h3.7v.1h-3.7z"/>
<path d="M178.3 190.2h.3v.1h-.3z"/>
<path d="M160.4 190.1h4.3v.1h-4.3z"/>
<path d="M170.4 190.1h4.2v.1h-4.2z"/>
<path d="M178.3 190.1h.3v.1h-.3z"/>
<path d="M160.4 189.9h4.3v.1h-4.3z"/>
<path d="M170.3 189.9h4.3v.1h-4.3z"/>
<path d="M178.3 189.9h.3v.1h-.3z"/>
<path d="M160.4 189.8h4.3v.1h-4.3z"/>
<path d="M170.3 189.8h4.3v.1h-4.3z"/>
<path d="M178.3 189.8h.3v.1h-.3z"/>
<path d="M160.4 189.7h4.3v.1h-4.3z"/>
<path d="M170.3 189.7h4.3v.1h-4.3z"/>
<path d="M178.3 189.7h.3v.1h-.3z"/>
<path d="M160.4 189.5h4.3v.1h-4.3z"/>
<path d="M170.3 189.5h4.3v.1h-4.3z"/>
<path d="M178.3 189.5h.3v.1h-.3z"/>
<path d="M160.4 189.4h4.3v.1h-4.3z"/>
<path d="M170.3 189.4h4.3v.1h-4.3z"/>
<path d="M178.3 189.4h.3v.1h-.3z"/>
<path d="M160.4 189.3h4.3v.1h-4.3z"/>
<path d="M170.3 189.3h4.3v.1h-4.3z"/>
<path d="M178.3 189.3h.3v.1h-.3z"/>
<path d="M160.4 189.1h4.3v.1h-4.3z"/>
<path d="M170.3 189.1h4.3v.1h-4.3z"/>
<path d="M178.3 189.1h.3v.1h-.3z"/>
<path d="M160.4 189h4.3v.1h-4.3z"/>
<path d="M170.3 189h4.3v.1h-4.3z"/>
<path d="M178.3 189h.3v.1h-.3z"/>
<path d="M160.4 188.8h4.3v.2h-4.3z"/>
<path d="M170.3 188.8h4.3v.2h-4.3z"/>
<path d="M178.3 188.8h.3v.2h-.3z"/>
<path d="M160.4 188.7h4.4v.1h-4.4z"/>
<path d="M170.3 188.7h4.3v.1h-4.3z"/>
<path d="M178.3 188.7h.3v.1h-.3z"/>
<path d="M160.4 188.6h4.6v.1h-4.6z"/>
<path d="M170.2 188.6h4.4v.1h-4.4z"/>
<path d="M178.3 188.6h.3v.1h-.3z"/>
<path d="M160.4 188.4h4.7v.2h-4.7z"/>
<path d="M170 188.4h4.6v.2h-4.6z"/>
<path d="M178.3 188.4h.3v.2h-.3z"/>
<path d="M160.4 188.3h4.8v.1h-4.8z"/>
<path d="M169.9 188.3h4.7v.1h-4.7z"/>
<path d="M178.3 188.3h.3v.1h-.3z"/>
<path d="M160.4 188.2h5v.1h-5z"/>
<path d="M169.8 188.2h4.8v.1h-4.8z"/>
<path d="M178.3 188.2h.3v.1h-.3z"/>
<path d="M160.4 188h5v.2h-5z"/>
<path d="M169.6 188h5v.2h-5z"/>
<path d="M178.3 188h.3v.2h-.3z"/>
<path d="M160.4 187.9h5.2v.1h-5.2z"/>
<path d="M169.5 187.9h5.1v.1h-5.1z"/>
<path d="M178.3 187.9h.3v.1h-.3z"/>
<path d="M160.4 187.8h14.2v.1h-14.2z"/>
<path d="M178.3 187.8h.3v.1h-.3z"/>
<path d="M160.4 187.6h14.2v.2h-14.2z"/>
<path d="M178.3 187.6h.3v.2h-.3z"/>
<path d="M160.4 187.5h14.2v.1h-14.2z"/>
<path d="M178.3 187.5h.3v.1h-.3z"/>
<path d="M160.4 187.4h14.2v.1h-14.2z"/>
<path d="M178.3 187.4h.3v.1h-.3z"/>
<path d="M160.4 187.2h14.2v.2h-14.2z"/>
<path d="M178.3 187.2h.3v.2h-.3z"/>
<path d="M160.4 187.1h14.2v.1h-14.2z"/>
<path d="M178.3 187.1h.3v.1h-.3z"/>
<path d="M160.4 187h14.2v.1h-14.2z"/>
<path d="M178.3 187h.3v.1h-.3z"/>
<path d="M160.4 186.8h14.2v.2h-14.2z"/>
<path d="M178.3 186.8h.3v.2h-.3z"/>
<path d="M160.6 186.7h13.8v.1h-13.8z"/>
<path d="M178.3 186.7h.3v.1h-.3z"/>
<path d="M160.6 186.6h13.7v.1h-13.7z"/>
<path d="M178.3 186.6h.3v.1h-.3z"/>
<path d="M160.7 186.5h13.5v.1h-13.5z"/>
<path d="M178.3 186.5h.3v.1h-.3z"/>
<path d="M160.8 186.3h13.2v.1h-13.2z"/>
<path d="M178.3 186.3h.3v.1h-.3z"/>
<path d="M161 186.2h13v.1h-13z"/>
<path d="M178.3 186.2h.3v.1h-.3z"/>
<path d="M161.1 186.1h12.8v.1h-12.8z"/>
<path d="M178.3 186.1h.3v.1h-.3z"/>
<path d="M161.2 185.9h12.6v.1h-12.6z"/>
<path d="M161.4 185.8h12.2v.1h-12.2z"/>
<path d="M161.5 185.7h12v.1h-12z"/>
<path d="M161.6 185.5h11.8v.1h-11.8z"/>
<path d="M161.8 185.4h11.4v.1h-11.4z"/>
<path d="M161.9 185.3h11.2v.1h-11.2z"/>
<path d="M162 185.1h11v.2h-11z"/>
<path d="M162.2 185h10.6v.1h-10.6z"/>
<path d="M162.3 184.8h10.4v.2h-10.4z"/>
<path d="M162.4 184.7h10.2v.1h-10.2z"/>
<path d="M162.6 184.6h9.8v.1h-9.8z"/>
<path d="M162.7 184.4h9.6v.2h-9.6z"/>
<path d="M162.7 184.3h9.6v.1h-9.6z"/>
<path d="M162.8 184.2h9.3v.1h-9.3z"/>
<path d="M163 184h9v.2h-9z"/>
<path d="M163.1 183.9h8.8v.1h-8.8z"/>
<path d="M163.2 183.8h8.6v.1h-8.6z"/>
<path d="M163.4 183.6h8.2v.2h-8.2z"/>
<path d="M163.5 183.5h8v.1h-8z"/>
</g>
<text font-size="6.8" fill="#800000" x="15.5" y="201.9">RELEASE</text>
<g font-size="5.1" fill="#808080">
<text x="232.7" y="18.6">Sheet 1/2</text>
<text x="15.5" y="194.7">Test points</text>
</g>
<g font-size="3.4" fill="#808080">
<text x="196.5" y="187.5">BIM Test Shield</text>
<text x="201.3" y="192.3">Aaron Bonnell-Kangas</text>
<text x="210.9" y="197.1">v1.0.0 - 2015-04-29</text>
</g>
<g font-size="2.4" fill="#808080">
<text x="49.3" y="25.8">VC24+</text>
<text x="49.3" y="33.1">VC18+</text>
<text x="102.4" y="33.1">4-REG50</text>
<text x="201.3" y="33.1">4-CS_H</text>
<text x="49.3" y="40.3">VC12+</text>
<text x="102.4" y="40.3">3-REG50</text>
<text x="201.3" y="40.3">4-SDO_H</text>
<text x="49.3" y="47.5">VC6+</text>
<text x="102.4" y="47.5">2-REG50</text>
<text x="201.3" y="47.5">4-SDI_H</text>
<text x="49.3" y="54.8">VC1-</text>
<text x="102.4" y="54.8">1-REG50</text>
<text x="201.3" y="54.8">4-SCLK_H</text>
<text x="49.3" y="69.2">BQ_CS</text>
<text x="102.4" y="66.8">+3V3</text>
<text x="201.3" y="66.8">3-CS_H</text>
<text x="49.3" y="76.5">BQ_SCLK</text>
<text x="102.4" y="74.1">GND</text>
<text x="201.3" y="74.1">3-SDO_H</text>
<text x="49.3" y="83.7">BQ_SDI</text>
<text x="102.4" y="81.3">+5V</text>
<text x="201.3" y="81.3">3-SDI_H</text>
<text x="102.4" y="88.5">+12V</text>
<text x="201.3" y="88.5">3-SCLK_H</text>
<text x="49.3" y="91">BQ_SDO</text>
<text x="201.3" y="98.2">2-CS_H</text>
<text x="201.3" y="105.4">2-SDO_H</text>
<text x="201.3" y="112.7">2-SDI_H</text>
<text x="201.3" y="119.9">2-SCLK_H</text>
<text x="201.3" y="129.6">1-CS_H</text>
<text x="201.3" y="136.8">1-SDO_H</text>
<text x="201.3" y="144">1-SDI_H</text>
<text x="201.3" y="151.3">1-SCLK_H</text>
</g>
<g font-size="1.7" fill="#808080">
<text x="78.2" y="26.3">TP3</text>
<text x="78.2" y="33.5">TP65</text>
<text x="131.3" y="33.5">TP7</text>
<text x="230.2" y="33.5">TP11</text>
<text x="78.2" y="40.8">TP4</text>
<text x="131.3" y="40.8">TP8</text>
<text x="230.2" y="40.8">TP12</text>
<text x="78.2" y="48">TP5</text>
<text x="131.3" y="48">TP9</text>
<text x="230.2" y="48">TP13</text>
<text x="78.2" y="55.3">TP6</text>
<text x="131.3" y="55.3">TP10</text>
<text x="230.2" y="55.3">TP14</text>
<text x="78.2" y="69.7">TP1</text>
<text x="131.3" y="67.3">TP29</text>
<text x="230.2" y="67.3">TP15</text>
<text x="78.2" y="77">TP2</text>
<text x="131.3" y="74.6">TP30</text>
<text x="230.2" y="74.6">TP16</text>
<text x="131.3" y="81.8">TP31</text>
<text x="230.2" y="81.8">TP17</text>
<text x="78.2" y="84.2">TP27</text>
<text x="131.3" y="89">TP32</text>
<text x="230.2" y="89">TP18</text>
<text x="78.2" y="91.4">TP28</text>
<text x="230.2" y="98.7">TP19</text>
<text x="230.2" y="105.9">TP20</text>
<text x="230.2" y="113.2">TP21</text>
<text x="230.2" y="120.4">TP22</text>
<text x="230.2" y="130">TP23</text>
<text x="230.2" y="137.3">TP24</text>
<text x="230.2" y="144.5">TP25</text>
<text x="230.2" y="151.8">TP26</text>
</g>
</svg>
